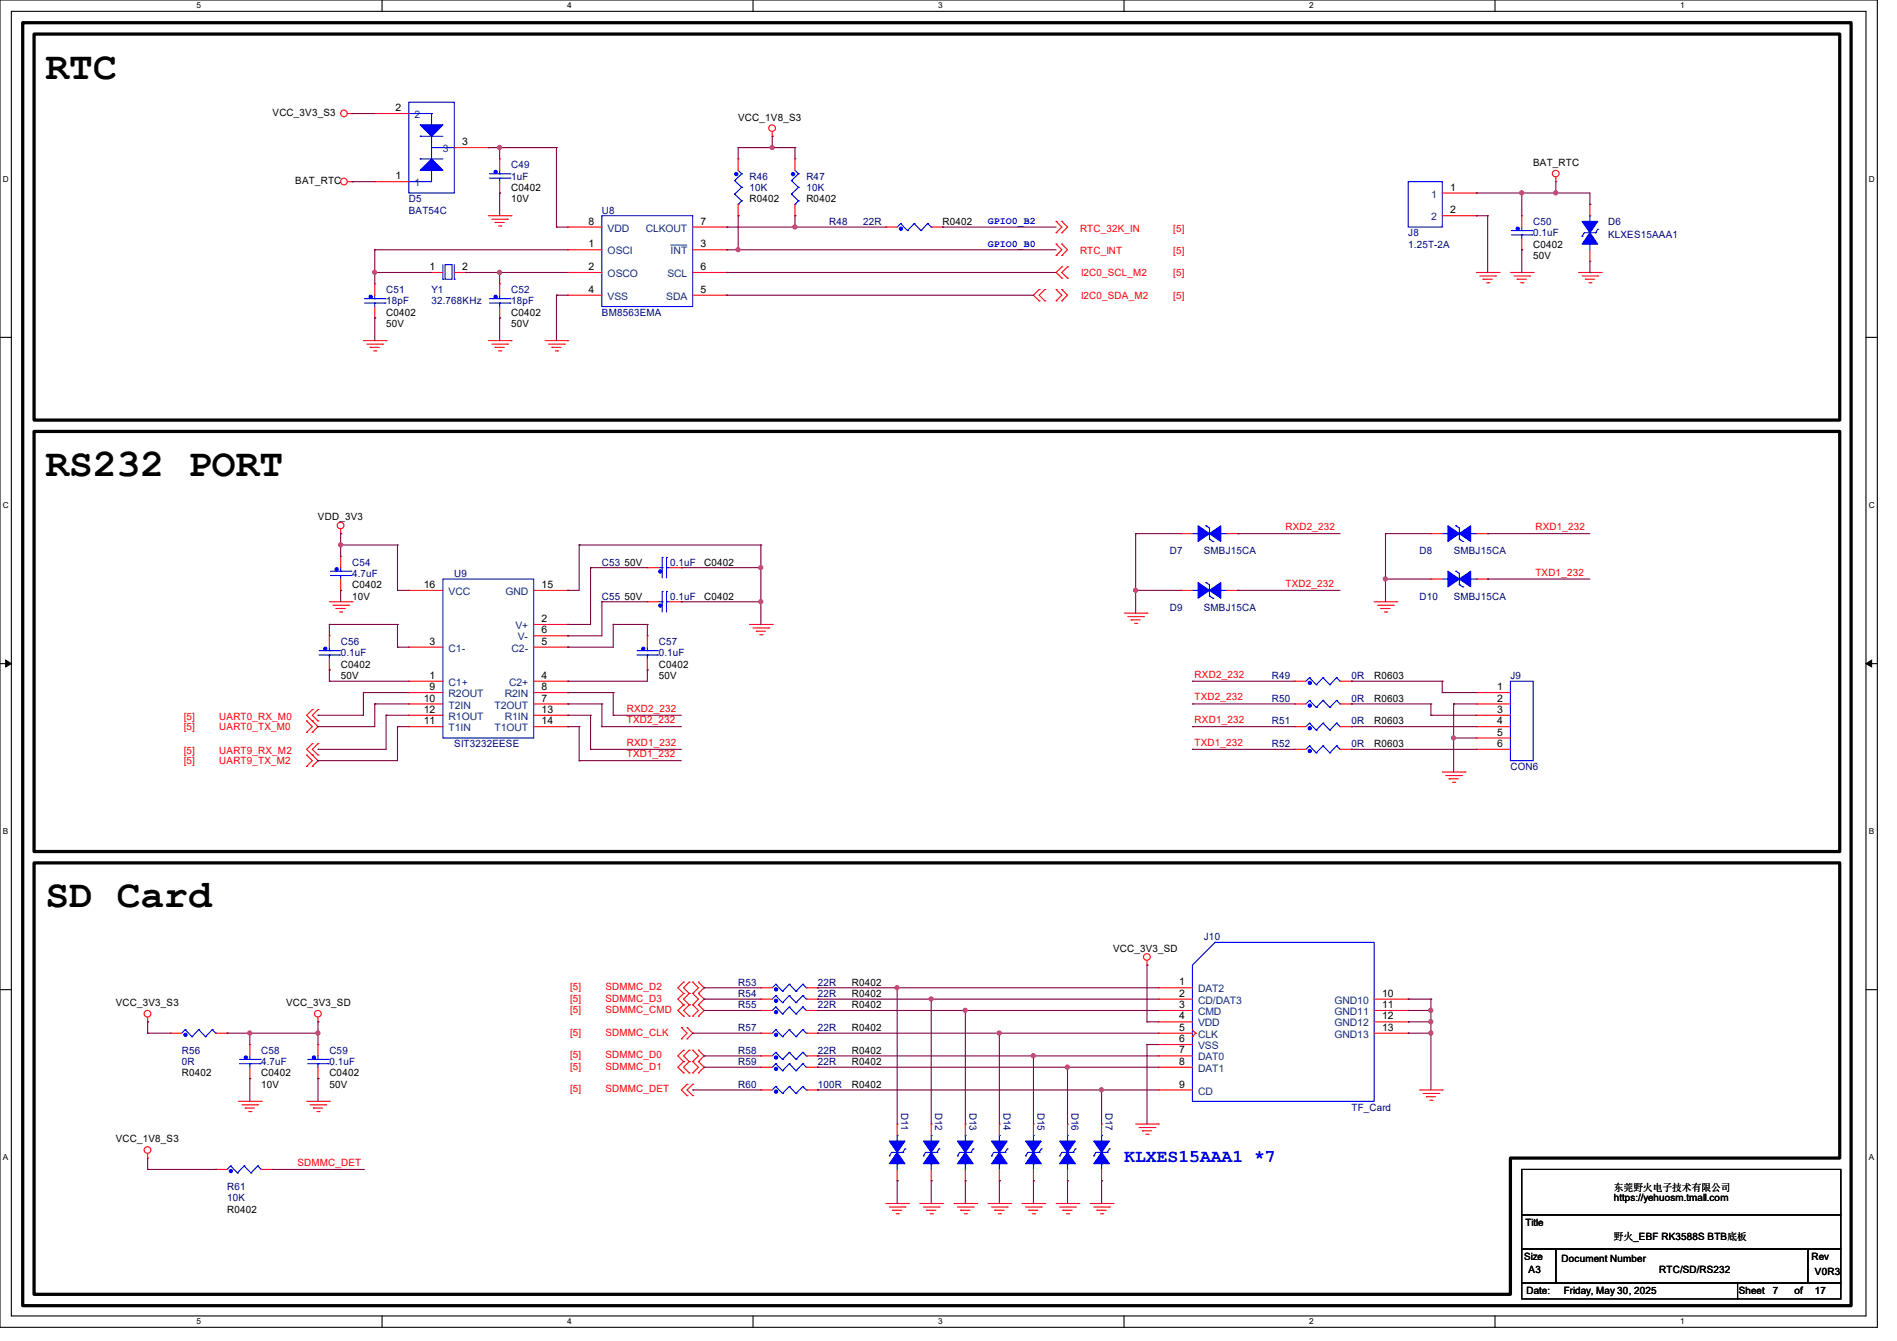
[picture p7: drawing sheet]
<svg xmlns="http://www.w3.org/2000/svg" width="297mm" height="210mm" viewBox="0 0 297 210" stroke-linecap="round" stroke-linejoin="round" font-family="sans-serif">
<path d="M0 0h293.9v207.9h-293.9zM1.8 1.8h290.3v204.3h-290.3z" fill="none" stroke="#000" stroke-width=".17"/>
<g fill="#fff">
<path d="M30.8 .2h.7v1.4h-.7z"/>
<path d="M30.8 206.2h.7v1.4h-.7z"/>
</g>
<path d="M59.8 0v1.8M59.8 206.1v1.8" fill="none" stroke="#000" stroke-width=".17"/>
<g fill="#fff">
<path d="M88.8 .2h.7v1.4h-.7z"/>
<path d="M88.8 206.2h.7v1.4h-.7z"/>
</g>
<path d="M117.9 0v1.8M117.9 206.1v1.8" fill="none" stroke="#000" stroke-width=".17"/>
<g fill="#fff">
<path d="M146.9 .2h.7v1.4h-.7z"/>
<path d="M146.9 206.2h.7v1.4h-.7z"/>
</g>
<path d="M176 0v1.8M176 206.1v1.8" fill="none" stroke="#000" stroke-width=".17"/>
<g fill="#fff">
<path d="M205 .2h.7v1.4h-.7z"/>
<path d="M205 206.2h.7v1.4h-.7z"/>
</g>
<path d="M234.1 0v1.8M234.1 206.1v1.8" fill="none" stroke="#000" stroke-width=".17"/>
<g fill="#fff">
<path d="M263.1 .2h.6v1.4h-.6z"/>
<path d="M263.1 206.2h.6v1.4h-.6z"/>
<path d="M.5 27.3h.9v1.4h-.9z"/>
<path d="M292.6 27.3h.9v1.4h-.9z"/>
<path d="M.5 78.4h.9v1.4h-.9z"/>
<path d="M292.6 78.4h.9v1.4h-.9z"/>
</g>
<path d="M0 52.8h1.8M292.1 52.8h1.8" fill="none" stroke="#000" stroke-width=".17"/>
<g fill="#fff">
<path d="M.5 129.5h.8v1.4h-.8z"/>
<path d="M292.6 129.5h.8v1.4h-.8z"/>
</g>
<path d="M0 103.9h1.8M292.1 103.9h1.8" fill="none" stroke="#000" stroke-width=".17"/>
<path d="M.9 103.4l.9 .5-.9 .5zM292.1 103.9l.9-.5v1z" fill="#000" stroke="#000" stroke-width=".16"/>
<g fill="#fff">
<path d="M.5 180.5h.8v1.4h-.8z"/>
<path d="M292.6 180.5h.8v1.4h-.8z"/>
</g>
<path d="M0 155h1.8M292.1 155h1.8M238.3 183.1h49.9v7.1h-49.9zM238.3 190.2h49.9v5.4h-49.9zM238.3 195.6h5.3v5.3h-5.3zM243.6 195.6h39.4v5.3h-39.4zM283 195.6h5.2v5.3h-5.2zM238.3 200.9h33.7v2.5h-33.7zM272 200.9h16.2v2.5h-16.2z" fill="none" stroke="#000" stroke-width=".17"/>
<path d="M3.6 3.6h286.2v200.9h-286.2zM5.3 5.3h282.7v60.5h-282.7zM5.3 67.6h282.7v65.7h-282.7zM5.3 135.1h282.7v46.3h-51.5v21.3h-231.2z" fill="none" stroke="#000" stroke-width=".51"/>
<g fill="none" stroke="#f00" stroke-width=".17">
<path d="M54.4 17.8h.7M55.1 17.8h.1M58.7 17.8h.1M58.7 17.8h5.3M54.4 28.4h.7M55.1 28.4h.1M58.7 28.4h.1M58.7 28.4h5.3M71.1 23.1h5.4M76.5 23.1h.1M76.5 33.8h3.5M77 34.3h2.5"/>
<path d="M77.5 34.8h.1M77.5 34.8h1.5M78.1 35.4h.3M78.2 24.9h.1M78.2 30.2h.1M78.2 24.9v1.8M78.2 28.4v1.8M78.4 35.4h.1M79.5 34.3h.1M80 33.8h.1M88.9 39.1h.1M88.9 35.6h.1"/>
<path d="M88.9 35.6h5.3M88.9 39.1h5.3M108.5 35.6h5.3M108.5 39.1h5.3M113.8 39.1h.1M113.8 35.6h.1M115.6 24.9h.1M115.6 33.8h.1M115.6 24.9v1.8M115.6 32v1.8M120.9 21.3h.1M120.9 20.6v.7"/>
<path d="M124.5 24.9h.1M124.5 33.8h.1M124.5 24.9v1.8M124.5 32v1.8M138.7 35.6h.1M138.7 35.6h1.8M145.8 35.6h1.8M147.6 35.6h.1M165.4 34.7h.1M165.4 36.4h.1M165.4 38.2h.1M165.4 34.7l.8 .9-.8 .8"/>
<path d="M165.4 38.2l.8 .9-.8 .9M166.2 34.7h.1M166.2 36.4h.1M166.2 38.2h.1M166.2 34.7l.9 .9-.9 .8M166.2 38.2l.9 .9-.9 .9M225.8 33.8h5.3M225.8 30.2h5.3M231.1 30.2h.1M231.1 33.8h.1M238.3 33.8h.1M238.3 39.1h.1"/>
<path d="M238.3 33.8v1.8M238.3 37.3v1.8M243.6 28.4h.1M243.6 27.7v.7M248.9 32h.1M248.9 32v1.8M248.9 39.1v1.8M56.9 53.3h3.6M57.4 53.9h2.5M58 54.4h.1M58 54.4h1.4M58.5 54.9h.3"/>
<path d="M58.7 44.4h.1M58.7 49.8h.1M58.7 44.4v1.8M58.7 48v1.8M58.8 54.9h.1M59.9 53.9h.1M60.5 53.3h.1M67.6 42.7h.1M67.6 42.7h1.7M71.1 42.7h1.8M72.9 42.7h.1M76.5 53.3h3.5"/>
<path d="M77 53.9h2.5M77.5 54.4h.1M77.5 54.4h1.5M78.1 54.9h.3M78.2 44.4h.1M78.2 49.8h.1M78.2 44.4v1.8M78.2 48v1.8M78.4 54.9h.1M79.5 53.9h.1M80 53.3h.1M85.3 53.3h3.6"/>
<path d="M85.9 53.9h2.4M86.4 54.4h.1M86.4 54.4h1.4M87 54.9h.3M87.3 54.9h.1M88.3 53.9h.1M88.9 53.3h.1M88.9 42.7h.1M88.9 46.2h.1M88.9 42.7h5.3M88.9 46.2h5.3M108.5 42.7h5.3"/>
<path d="M108.5 46.2h5.3M113.8 46.2h.1M113.8 42.7h.1M162.7 45.3h.1M162.7 47.1h.1M162.7 45.3l-.9 .9 .9 .9M163.6 47.1h.1M163.6 45.3h.1M163.6 45.3l-.9 .9 .9 .9M165.4 40h.1M165.4 47.1h.1M165.4 45.3h.1"/>
<path d="M165.4 45.3l.8 .9-.8 .9M166.2 40h.1M166.2 41.8h.1M166.2 43.6h.1M166.2 47.1h.1M166.2 45.3h.1M166.2 41.8l-.8 .9 .8 .9M166.2 45.3l.9 .9-.9 .9M167.1 43.6h.1M167.1 41.8h.1M167.1 41.8l-.9 .9 .9 .9M231.1 42.7h3.6"/>
<path d="M231.7 43.2h2.4M232.2 43.7h.1M232.2 43.7h1.4M232.7 44.3h.4M233.1 44.3h.1M234.1 43.2h.1M234.7 42.7h.1M236.5 42.7h3.5M237 43.2h2.5M237.5 43.7h.1M237.5 43.7h1.5M238.1 44.3h.3"/>
<path d="M238.4 44.3h.1M239.5 43.2h.1M240 42.7h.1M247.1 42.7h3.6M247.7 43.2h2.4M248.2 43.7h.1M248.2 43.7h1.4M248.8 44.3h.3M248.9 40.9h.1M249.1 44.3h.1M250.1 43.2h.1M250.7 42.7h.1"/>
<path d="M51.6 99.6h.1M51.6 94.2h3.5M51.6 99.6v1.7M52.1 94.8h2.5M52.6 95.3h.1M52.6 95.3h1.5M53.2 95.8h.3M53.3 83.6h.1M53.3 87.1h.1M53.3 92.5h.1M53.3 82.8v.8M53.3 87.1v1.8"/>
<path d="M53.3 90.7v1.8M53.5 95.8h.1M54.6 94.8h.1M55.1 94.2h.1M64 92.5h.1M64 92.5h5.3M83.6 97.8h5.3M83.6 99.6h5.3M83.6 92.5h5.3M88.9 97.8h.1M88.9 99.6h.1M88.9 92.5h.1"/>
<path d="M101.3 88.9h.1M101.3 94.2h.1M101.3 99.6h.1M101.3 94.2h1.8M101.3 88.9h1.8M101.3 99.6v1.7M104.9 94.2h1.8M104.9 88.9h1.8M106.7 88.9h.1M106.7 94.2h.1M117.3 97.8h3.6M117.9 98.3h2.5"/>
<path d="M118.4 98.8h.1M118.4 98.8h1.4M119 99.4h.3M119.3 99.4h.1M120.4 98.3h.1M120.9 97.8h.1M176 96h3.6M176.6 96.6h2.4M177.1 97.1h.1M177.1 97.1h1.4M177.6 97.6h.4M178 97.6h.1"/>
<path d="M179 96.6h.1M179.6 96h.1M184.9 83.6h.1M184.9 92.5h.1M184.9 92.5h1.8M184.9 83.6h1.8M192 92.5h1.8M192 83.6h1.8M193.8 83.6h.1M193.8 92.5h.1M215.1 94.2h3.6M215.7 94.8h2.4"/>
<path d="M216.2 95.3h.1M216.2 95.3h1.4M216.7 95.8h.4M217.1 95.8h.1M218.1 94.8h.1M218.7 94.2h.1M224 83.6h.1M224 90.7h.1M224 83.6h1.8M224 90.7h1.8M231.1 83.6h1.8M231.1 90.7h1.8"/>
<path d="M232.9 83.6h.1M232.9 90.7h.1M48 114.7h.1M48 112.9h.1M48 118.2h.1M48 112.9l.9 .9-.9 .9M48 118.2l.9 .9-.9 .9M48.9 112.9h.1M48.9 114.7h.1M48.9 111.1h.1M48.9 118.2h.1M48.9 116.5h.1"/>
<path d="M48.9 111.1l-.9 .9 1.8 1.8-.9 .9M48.9 116.5l-.9 .8 1.8 1.8-.9 .9M49.8 111.1h.1M49.8 112.9h.1M49.8 116.5h.1M49.8 118.2h.1M49.8 111.1l-.9 .9 .9 .9M49.8 116.5l-.9 .8 .9 .9M51.6 104.9h.1M51.6 103.1v1.8M64 106.7h.1M64 101.3h.1"/>
<path d="M64 108.5h.1M64 110.2h.1M64 113.8h.1M64 112h.1M64 106.7h5.3M64 110.2h5.3M64 113.8h5.3M64 101.3h5.3M64 108.5h5.3M64 112h5.3M83.6 106.7h5.3M83.6 110.2h5.3"/>
<path d="M83.6 113.8h5.3M83.6 101.3h5.3M83.6 108.5h5.3M83.6 112h5.3M88.9 106.7h.1M88.9 101.3h.1M88.9 110.2h.1M88.9 108.5h.1M88.9 112h.1M88.9 113.8h.1M101.3 104.9h.1M101.3 103.1v1.8"/>
<path d="M202.7 106.7h.1M202.7 110.2h.1M202.7 113.8h.1M202.7 117.3h.1M202.7 106.7h1.8M202.7 110.2h1.8M202.7 113.8h1.8M202.7 117.3h1.8M209.8 106.7h1.8M209.8 110.2h1.8M209.8 113.8h1.8M209.8 117.3h1.8"/>
<path d="M211.6 106.7h.1M211.6 110.2h.1M211.6 113.8h.1M211.6 117.3h.1M231.1 108.5h.1M231.1 110.2h.1M231.1 112h.1M231.1 113.8h.1M231.1 115.6h.1M231.1 117.3h.1M231.1 110.2h5.4M231.1 113.8h5.4"/>
<path d="M231.1 108.5h5.4M231.1 112h5.4M231.1 117.3h5.4M231.1 115.6h5.4M48 120h.1M48.9 120h.1M225.8 120.9h3.6M226.4 121.5h2.4M226.9 122h.1M226.9 122h1.4M227.4 122.5h.4M227.8 122.5h.1"/>
<path d="M228.8 121.5h.1M229.4 120.9h.1M23.1 159.3v.7M49.8 159.3v.7M107 153.8h.1M107 155.6h.1M107 157.4h.1M107 159.1h.1M107 153.8l-.9 .9 .9 .9M107 155.6l-.9 .9 .9 .9M107 157.4l-.9 .8 .9 .9M107.9 155.6h.1"/>
<path d="M107.9 153.8h.1M107.9 157.4h.1M107.9 159.1h.1M107.9 153.8l-.9 .9 .9 .9M107.9 155.6l-.9 .9 .9 .9M107.9 157.4l-.9 .8 .9 .9M108.5 155.6h.1M108.5 153.8h.1M108.5 157.4h.1M108.5 159.1h.1M108.5 153.8l.8 .9-.8 .9M108.5 155.6l.8 .9-.8 .9"/>
<path d="M108.5 157.4l.8 .8-.8 .9M109.3 153.8h.1M109.3 155.6h.1M109.3 157.4h.1M109.3 159.1h.1M109.3 153.8l.9 .9-.9 .9M109.3 155.6l.9 .9-.9 .9M109.3 157.4l.9 .8-.9 .9M119.1 154.7h.1M119.1 156.5h.1M119.1 158.2h.1M119.1 154.7h1.8"/>
<path d="M119.1 156.5h1.8M119.1 158.2h1.8M126.2 154.7h1.8M126.2 156.5h1.8M126.2 158.2h1.8M128 154.7h.1M128 156.5h.1M128 158.2h.1M179.6 151.1h.1M179.6 150.4v.7M181.4 154.7h.1M181.4 156.5h.1"/>
<path d="M181.4 158.2h.1M181.4 154.7h5.3M181.4 156.5h5.3M181.4 158.2h5.3M215.1 156.5h5.4M215.1 158.2h5.4M220.5 158.2h.1M220.5 156.5h.1M23.1 160h.1M26.7 161.8h.1M26.7 161.8h1.7M33.8 161.8h1.8"/>
<path d="M35.6 161.8h.1M37.3 172.5h3.6M37.9 173h2.4M38.4 173.5h.1M38.4 173.5h1.4M38.9 174.1h.4M39.1 163.6h.1M39.1 168.9h.1M39.1 163.6v1.8M39.1 167.1v1.8M39.3 174.1h.1M40.3 173h.1"/>
<path d="M40.9 172.5h.1M48 172.5h3.6M48.6 173h2.4M49.1 173.5h.1M49.1 173.5h1.4M49.6 174.1h.4M49.8 160h.1M49.8 163.6h.1M49.8 168.9h.1M49.8 163.6v1.8M49.8 167.1v1.8M50 174.1h.1"/>
<path d="M51 173h.1M51.6 172.5h.1M106.7 162.7h.1M106.7 160.9h.1M106.7 160.9l.9 .9-.9 .9M107 164.5h.1M107 166.2h.1M107 168h.1M107 164.5l-.9 .9 .9 .8M107 166.2l-.9 .9 .9 .9M107.6 160.9h.1M107.6 162.7h.1"/>
<path d="M107.6 169.8h.1M107.6 171.6h.1M107.6 160.9l.9 .9-.9 .9M107.6 169.8l-.9 .9 .9 .9M107.9 166.2h.1M107.9 164.5h.1M107.9 168h.1M107.9 164.5l-.9 .9 .9 .8M107.9 166.2l-.9 .9 .9 .9M108.5 166.2h.1M108.5 164.5h.1M108.5 168h.1"/>
<path d="M108.5 169.8h.1M108.5 171.6h.1M108.5 164.5l.8 .9-.8 .8M108.5 166.2l.8 .9-.8 .9M108.5 169.8l-.9 .9 .9 .9M109.3 164.5h.1M109.3 166.2h.1M109.3 168h.1M109.3 164.5l.9 .9-.9 .8M109.3 166.2l.9 .9-.9 .9M119.1 170.7h.1M119.1 167.1h.1"/>
<path d="M119.1 161.8h.1M119.1 165.4h.1M119.1 170.7h1.8M119.1 167.1h1.8M119.1 161.8h1.8M119.1 165.4h1.8M126.2 170.7h1.8M126.2 167.1h1.8M126.2 161.8h1.8M126.2 165.4h1.8M128 170.7h.1M128 167.1h.1"/>
<path d="M128 161.8h.1M128 165.4h.1M140.5 176h.1M140.5 176v1.8M145.8 176h.1M145.8 176v1.8M151.1 176h.1M151.1 176v1.8M156.5 176h.1M156.5 176v1.8M161.8 176h.1M161.8 176v1.8"/>
<path d="M167.1 176h.1M167.1 176v1.8M172.5 176h.1M172.5 176v1.8M177.8 176h3.6M178.4 176.6h2.4M178.9 177.1h.1M178.9 177.1h1.4M179.4 177.6h.3M179.7 177.6h.1M180.8 176.6h.1M181.4 176h.1"/>
<path d="M181.4 160h.1M181.4 161.8h.1M181.4 163.6h.1M181.4 165.4h.1M181.4 167.1h.1M181.4 170.7h.1M181.4 170.7h5.3M181.4 167.1h5.3M181.4 160h5.3M181.4 161.8h5.3M181.4 163.6h5.3M181.4 165.4h5.3"/>
<path d="M186.7 162.3h.1M186.7 161.3l.5 .5M187.2 161.8h.1M187.2 161.8l-.5 .5M215.1 160h5.4M215.1 161.8h5.4M220.5 160h.1M220.5 161.8h.1M222.2 170.7h3.6M222.8 171.2h2.5M223.3 171.7h.1M223.3 171.7h1.4"/>
<path d="M223.9 172.3h.3M224.2 172.3h.1M225.3 171.2h.1M225.8 170.7h.1M23.1 181.4h.1M23.1 180.6v.8M33.8 183.1h.1M33.8 183.1h1.8M40.9 183.1h1.8M42.7 183.1h.1M138.7 188.5h3.5M139.2 189h2.5"/>
<path d="M139.7 189.5h.1M139.7 189.5h1.5M140.3 190.1h.3M140.5 184.9h.1M140.5 183.1v1.8M140.6 190.1h.1M141.7 189h.1M142.2 188.5h.1M144 188.5h3.6M144.6 189h2.4M145.1 189.5h.1M145.1 189.5h1.4"/>
<path d="M145.6 190.1h.4M145.8 184.9h.1M145.8 183.1v1.8M146 190.1h.1M147 189h.1M147.6 188.5h.1M149.4 188.5h3.5M149.9 189h2.5M150.4 189.5h.1M150.4 189.5h1.4M151 190.1h.3M151.1 184.9h.1"/>
<path d="M151.1 183.1v1.8M151.3 190.1h.1M152.4 189h.1M152.9 188.5h.1M154.7 188.5h3.5M155.2 189h2.5M155.7 189.5h.1M155.7 189.5h1.5M156.3 190.1h.3M156.5 184.9h.1M156.5 183.1v1.8M156.6 190.1h.1"/>
<path d="M157.7 189h.1M158.2 188.5h.1M160 188.5h3.6M160.6 189h2.4M161.1 189.5h.1M161.1 189.5h1.4M161.6 190.1h.4M161.8 184.9h.1M161.8 183.1v1.8M162 190.1h.1M163 189h.1M163.6 188.5h.1"/>
<path d="M165.4 188.5h3.5M165.9 189h2.5M166.4 189.5h.1M166.4 189.5h1.5M167 190.1h.3M167.1 184.9h.1M167.1 183.1v1.8M167.3 190.1h.1M168.4 189h.1M168.9 188.5h.1M170.7 188.5h3.5M171.2 189h2.5"/>
<path d="M171.7 189.5h.1M171.7 189.5h1.5M172.3 190.1h.3M172.5 184.9h.1M172.5 183.1v1.8M172.6 190.1h.1M173.7 189h.1M174.2 188.5h.1"/>
<circle cx="53.8" cy="17.8" r=".52"/>
<circle cx="53.8" cy="28.4" r=".52"/>
<circle cx="120.9" cy="20.1" r=".52"/>
<circle cx="243.6" cy="27.2" r=".52"/>
<circle cx="53.3" cy="82.3" r=".52"/>
<circle cx="23.1" cy="158.7" r=".52"/>
<circle cx="49.8" cy="158.7" r=".52"/>
<circle cx="179.6" cy="149.9" r=".52"/>
<circle cx="23.1" cy="180.1" r=".52"/>
</g>
<g fill="none" stroke="#00f" stroke-width=".17">
<path d="M64 16h7.1v14.2h-7.1zM64 17.8h3.6M67.6 17.8h.1M67.6 17.8v1.8M64 28.4h.1M65.8 21.3h.1M65.8 24.9h.1M65.8 21.3h3.5M65.8 24.9h3.5M67.6 21.3h.1M67.6 23.1h.1M67.6 26.7h.1"/>
<path d="M67.6 21.3v3.6M67.6 26.7v1.7h-3.6M67.6 23.1h3.5M71.1 23.1h.1M76.6 27.9h3.2M76.6 27.2h3.2M78.2 27.9h.1M78.2 27.2h.1M78.2 26.7v.5M78.2 27.9v.5M79.8 27.9h.1M79.8 27.2h.1"/>
<path d="M94.2 33.8h14.3v14.2h-14.3zM115 28.3h.1M115 30.4h.1M115 28.3l1.1 1M115 30.4l1.1 1.1M115.6 32h.1M115.6 26.7l.5 .5M116.1 27.2h.1M116.1 29.3h.1M116.1 31.5h.1M116.1 27.2l-1.1 1.1M116.1 29.3l-1.1 1.1"/>
<path d="M116.1 31.5l-.5 .5M123.9 28.3h.1M123.9 30.4h.1M123.9 28.3l1.1 1M123.9 30.4l1.1 1.1M124.5 32h.1M124.5 26.7l.5 .5M125 27.2h.1M125 29.3h.1M125 31.5h.1M125 27.2l-1.1 1.1M125 29.3l-1.1 1.1"/>
<path d="M125 31.5l-.5 .5M141 35h.1M141 35l-.5 .6M141 35l1.1 1.1M142.1 36.1h.1M143.1 35h.1M143.1 35l-1 1.1M143.1 35l1.1 1.1M144.2 36.1h.1M145.2 35h.1M145.2 35l-1 1.1M145.2 35l.6 .6"/>
<path d="M145.8 35.6h.1M220.5 28.4h5.3v7.2h-5.3zM236.6 36.8h3.3M236.6 36.1h3.3M238.3 36.8h.1M238.3 36.1h.1M238.3 35.6v.5M238.3 36.8v.5M239.9 36.8h.1M239.9 36.1h.1M247.7 37h.1M248.9 33.8h.1"/>
<path d="M248.9 38.2h.1M248.9 33.8v.9M248.9 38.2v.9M249.8 36.4h.1M249.8 36.4h-1.8l-.3 .6M250.1 35.9h.1M250.1 35.9l-.3 .5M57.1 47.5h3.2M57.1 46.8h3.2M58.7 47.5h.1M58.7 46.8h.1M58.7 46.2v.6"/>
<path d="M58.7 47.5v.5M60.3 47.5h.1M60.3 46.8h.1M69.3 43.7h.1M69.3 41.4v2.3M69.7 41.4h1.1v2.3h-1.1zM71.1 43.7h.1M71.1 41.4v2.3M76.6 47.5h3.2M76.6 46.8h3.2M78.2 47.5h.1M78.2 46.8h.1"/>
<path d="M78.2 46.2v.6M78.2 47.5v.5M79.8 47.5h.1M79.8 46.8h.1M51.7 90.1h3.2M51.7 89.5h3.2M53.3 90.1h.1M53.3 89.5h.1M53.3 88.9v.6M53.3 90.1v.6M54.9 90.1h.1M54.9 89.5h.1"/>
<path d="M69.3 90.7h14.3v24.9h-14.3zM103.1 88.9h.6M103.1 94.2h.6M103.7 87.3h.1M103.7 88.9h.1M103.7 92.6h.1M103.7 94.2h.1M103.7 87.3v3.2M103.7 92.6v3.2M104.4 87.3h.1M104.4 88.9h.1M104.4 92.6h.1"/>
<path d="M104.4 94.2h.1M104.4 87.3v3.2M104.4 92.6v3.2M104.4 88.9h.5M104.4 94.2h.5M186.7 83.6h.9M186.7 92.5h.9M187.6 83.6h.1M187.6 92.5h.1M188.8 82.3h.1M188.8 91.2h.1M188.8 82.3l.6 .4v1.8"/>
<path d="M188.8 91.2l.6 .4v1.7M189.4 84.5h.1M189.4 93.3h.1M189.4 84.5l.5 .3M189.4 93.3l.5 .4M189.9 84.8h.1M189.9 93.7h.1M191.1 83.6h.9M191.1 92.5h.9M192 83.6h.1M192 92.5h.1M225.8 83.6h.9"/>
<path d="M225.8 90.7h.9M226.7 83.6h.1M226.7 90.7h.1M227.9 82.3h.1M227.9 89.5h.1M227.9 82.3l.6 .4v1.8M227.9 89.5l.6 .3v1.8M228.5 84.5h.1M228.5 91.6h.1M228.5 84.5l.5 .3M228.5 91.6l.5 .3M229 84.8h.1"/>
<path d="M229 91.9h.1M230.3 83.6h.8M230.3 90.7h.8M231.1 83.6h.1M231.1 90.7h.1M50 102.6h3.2M50 101.9h3.2M51.6 102.6h.1M51.6 101.9h.1M51.6 101.3v.6M51.6 102.6v.5M53.2 102.6h.1"/>
<path d="M53.2 101.9h.1M99.7 102.6h3.3M99.7 101.9h3.3M101.3 102.6h.1M101.3 101.9h.1M101.3 101.3v.6M101.3 102.6v.5M103 102.6h.1M103 101.9h.1M205 106.1h.1M205 109.7h.1M205 113.2h.1"/>
<path d="M205 116.8h.1M205 106.1l-.5 .6M205 106.1l1.1 1.1M205 109.7l-.5 .5M205 109.7l1.1 1.1M205 113.2l-.5 .6M205 113.2l1.1 1.1M205 116.8l-.5 .5M205 116.8l1.1 1.1M206.1 107.2h.1M206.1 110.8h.1M206.1 114.3h.1"/>
<path d="M206.1 117.9h.1M207.1 106.1h.1M207.1 109.7h.1M207.1 113.2h.1M207.1 116.8h.1M207.1 106.1l-1 1.1M207.1 106.1l1.1 1.1M207.1 109.7l-1 1.1M207.1 109.7l1.1 1.1M207.1 113.2l-1 1.1M207.1 113.2l1.1 1.1M207.1 116.8l-1 1.1"/>
<path d="M207.1 116.8l1.1 1.1M208.2 107.2h.1M208.2 110.8h.1M208.2 114.3h.1M208.2 117.9h.1M209.3 106.1h.1M209.3 109.7h.1M209.3 113.2h.1M209.3 116.8h.1M209.3 106.1l-1.1 1.1M209.3 106.1l.5 .6M209.3 109.7l-1.1 1.1"/>
<path d="M209.3 109.7l.5 .5M209.3 113.2l-1.1 1.1M209.3 113.2l.5 .6M209.3 116.8l-1.1 1.1M209.3 116.8l.5 .5M209.8 106.7h.1M209.8 110.2h.1M209.8 113.8h.1M209.8 117.3h.1M236.5 106.7h3.5v12.4h-3.5zM121.5 154.1h.1M121.5 155.9h.1"/>
<path d="M121.5 157.7h.1M121.5 154.1l-.6 .6M121.5 154.1l1 1.1M121.5 155.9l-.6 .6M121.5 155.9l1 1.1M121.5 157.7l-.6 .5M121.5 157.7l1 1.1M122.5 155.2h.1M122.5 157h.1M122.5 158.8h.1M123.6 154.1h.1M123.6 155.9h.1"/>
<path d="M123.6 157.7h.1M123.6 154.1l-1.1 1.1M123.6 154.1l1 1.1M123.6 155.9l-1.1 1.1M123.6 155.9l1 1.1M123.6 157.7l-1.1 1.1M123.6 157.7l1 1.1M124.6 155.2h.1M124.6 157h.1M124.6 158.8h.1M125.7 154.1h.1M125.7 155.9h.1"/>
<path d="M125.7 157.7h.1M125.7 154.1l-1.1 1.1M125.7 154.1l.5 .6M125.7 155.9l-1.1 1.1M125.7 155.9l.5 .6M125.7 157.7l-1.1 1.1M125.7 157.7l.5 .5M126.2 154.7h.1M126.2 156.5h.1M126.2 158.2h.1M186.7 151.1l3.5-3.5h24.9v24.9h-28.4zM190.2 147.6h.1"/>
<path d="M29 161.2h.1M29 161.2l-.6 .6M29 161.2l1.1 1.1M30.1 162.3h.1M31.1 161.2h.1M31.1 161.2l-1 1.1M31.1 161.2l1.1 1.1M32.2 162.3h.1M33.2 161.2h.1M33.2 161.2l-1 1.1M33.2 161.2l.6 .6M33.8 161.8h.1"/>
<path d="M37.5 166.6h3.2M37.5 165.9h3.2M39.1 166.6h.1M39.1 165.9h.1M39.1 165.4v.5M39.1 166.6v.5M40.7 166.6h.1M40.7 165.9h.1M48.2 166.6h3.2M48.2 165.9h3.2M49.8 166.6h.1M49.8 165.9h.1"/>
<path d="M49.8 165.4v.5M49.8 166.6v.5M51.4 166.6h.1M51.4 165.9h.1M121.5 170.1h.1M121.5 166.6h.1M121.5 161.2h.1M121.5 164.8h.1M121.5 170.1l-.6 .6M121.5 170.1l1 1.1M121.5 166.6l-.6 .5M121.5 166.6l1 1.1"/>
<path d="M121.5 161.2l-.6 .6M121.5 161.2l1 1.1M121.5 164.8l-.6 .6M121.5 164.8l1 1.1M122.5 171.2h.1M122.5 167.7h.1M122.5 162.3h.1M122.5 165.9h.1M123.6 170.1h.1M123.6 166.6h.1M123.6 161.2h.1M123.6 164.8h.1"/>
<path d="M123.6 170.1l-1.1 1.1M123.6 170.1l1 1.1M123.6 166.6l-1.1 1.1M123.6 166.6l1 1.1M123.6 161.2l-1.1 1.1M123.6 161.2l1 1.1M123.6 164.8l-1.1 1.1M123.6 164.8l1 1.1M124.6 171.2h.1M124.6 167.7h.1M124.6 162.3h.1M124.6 165.9h.1"/>
<path d="M125.7 170.1h.1M125.7 166.6h.1M125.7 161.2h.1M125.7 164.8h.1M125.7 170.1l-1.1 1.1M125.7 170.1l.5 .6M125.7 166.6l-1.1 1.1M125.7 166.6l.5 .5M125.7 161.2l-1.1 1.1M125.7 161.2l.5 .6M125.7 164.8l-1.1 1.1M125.7 164.8l.5 .6"/>
<path d="M126.2 170.7h.1M126.2 167.1h.1M126.2 161.8h.1M126.2 165.4h.1M140.5 177.8h.1M140.5 177.8v.9M141.7 179.9h.1M141.7 179.9l-.3 .6M145.8 177.8h.1M145.8 177.8v.9M147 179.9h.1M147 179.9l-.3 .6"/>
<path d="M151.1 177.8h.1M151.1 177.8v.9M152.4 179.9h.1M152.4 179.9l-.4 .6M156.5 177.8h.1M156.5 177.8v.9M157.7 179.9h.1M157.7 179.9l-.3 .6M161.8 177.8h.1M161.8 177.8v.9M163 179.9h.1M163 179.9l-.3 .6"/>
<path d="M167.1 177.8h.1M167.1 177.8v.9M168.4 179.9h.1M168.4 179.9l-.4 .6M172.5 177.8h.1M172.5 177.8v.9M173.7 179.9h.1M173.7 179.9l-.3 .6M36.1 182.6h.1M36.1 182.6l-.5 .5M36.1 182.6l1.1 1.1M37.2 183.7h.1"/>
<path d="M38.2 182.6h.1M38.2 182.6l-1 1.1M38.2 182.6l1.1 1.1M39.3 183.7h.1M40.3 182.6h.1M40.3 182.6l-1 1.1M40.3 182.6l.6 .5M40.9 183.1h.1M139.2 181h.1M140.5 182.2h.1M140.5 182.2v.9M141.4 180.5h.1"/>
<path d="M141.4 180.5h-1.8l-.4 .5M144.6 181h.1M145.8 182.2h.1M145.8 182.2v.9M146.7 180.5h.1M146.7 180.5h-1.8l-.3 .5M149.9 181h.1M151.1 182.2h.1M151.1 182.2v.9M152 180.5h.1M152 180.5h-1.8l-.3 .5M155.2 181h.1"/>
<path d="M156.5 182.2h.1M156.5 182.2v.9M157.4 180.5h.1M157.4 180.5h-1.8l-.4 .5M160.6 181h.1M161.8 182.2h.1M161.8 182.2v.9M162.7 180.5h.1M162.7 180.5h-1.8l-.3 .5M165.9 181h.1M167.1 182.2h.1M167.1 182.2v.9"/>
<path d="M168 180.5h.1M168 180.5h-1.8l-.3 .5M171.2 181h.1M172.5 182.2h.1M172.5 182.2v.9M173.4 180.5h.1M173.4 180.5h-1.8l-.4 .5"/>
</g>
<g fill="#00f" stroke="#00f" stroke-width=".17">
<path d="M65.8 19.6h3.5l-1.7 1.7z"/>
<path d="M67.6 24.9l1.7 1.8h-3.5z"/>
<path d="M140.5 180.5l1.2 1.7h-2.5z" fill-rule="evenodd"/>
<path d="M139.2 178.7h2.5l-1.2 1.8z" fill-rule="evenodd"/>
<path d="M145.8 180.5l1.2 1.7h-2.4z" fill-rule="evenodd"/>
<path d="M144.6 178.7h2.4l-1.2 1.8z" fill-rule="evenodd"/>
<path d="M151.1 180.5l1.3 1.7h-2.5z" fill-rule="evenodd"/>
<path d="M149.9 178.7h2.5l-1.3 1.8z" fill-rule="evenodd"/>
<path d="M248.9 36.4l1.2 1.8h-2.4z" fill-rule="evenodd"/>
<path d="M247.7 34.7h2.4l-1.2 1.7z" fill-rule="evenodd"/>
<path d="M156.5 180.5l1.2 1.7h-2.5z" fill-rule="evenodd"/>
<path d="M155.2 178.7h2.5l-1.2 1.8z" fill-rule="evenodd"/>
<path d="M161.8 180.5l1.2 1.7h-2.4z" fill-rule="evenodd"/>
<path d="M160.6 178.7h2.4l-1.2 1.8z" fill-rule="evenodd"/>
<path d="M187.6 82.3l1.8 1.3-1.8 1.2z" fill-rule="evenodd"/>
<path d="M189.4 83.6l1.7-1.3v2.5z" fill-rule="evenodd"/>
<path d="M167.1 180.5l1.3 1.7h-2.5z" fill-rule="evenodd"/>
<path d="M165.9 178.7h2.5l-1.3 1.8z" fill-rule="evenodd"/>
<path d="M226.7 82.3l1.8 1.3-1.8 1.2z" fill-rule="evenodd"/>
<path d="M228.5 83.6l1.8-1.3v2.5z" fill-rule="evenodd"/>
<path d="M172.5 180.5l1.2 1.7h-2.5z" fill-rule="evenodd"/>
<path d="M171.2 178.7h2.5l-1.2 1.8z" fill-rule="evenodd"/>
<path d="M187.6 91.2l1.8 1.3-1.8 1.2z" fill-rule="evenodd"/>
<path d="M189.4 92.5l1.7-1.3v2.5z" fill-rule="evenodd"/>
<path d="M226.7 89.5l1.8 1.2-1.8 1.2z" fill-rule="evenodd"/>
<path d="M228.5 90.7l1.8-1.2v2.4z" fill-rule="evenodd"/>
<circle cx="121.5" cy="170.9" r=".25"/>
<circle cx="103.4" cy="89.5" r=".25"/>
<circle cx="205.1" cy="106.9" r=".25"/>
<circle cx="121.5" cy="167.4" r=".25"/>
<circle cx="121.5" cy="154.9" r=".25"/>
<circle cx="77.6" cy="26.9" r=".25"/>
<circle cx="205.1" cy="110.5" r=".25"/>
<circle cx="29" cy="162.1" r=".25"/>
<circle cx="52.7" cy="89.2" r=".25"/>
<circle cx="141.1" cy="35.8" r=".25"/>
<circle cx="36.2" cy="183.4" r=".25"/>
<circle cx="205.1" cy="114" r=".25"/>
<circle cx="115.3" cy="27.3" r=".25"/>
<circle cx="121.5" cy="156.7" r=".25"/>
<circle cx="50.9" cy="101.6" r=".25"/>
<circle cx="205.1" cy="117.6" r=".25"/>
<circle cx="124.2" cy="27.3" r=".25"/>
<circle cx="38.5" cy="165.6" r=".25"/>
<circle cx="121.5" cy="158.5" r=".25"/>
<circle cx="103.4" cy="94.8" r=".25"/>
<circle cx="58" cy="46.5" r=".25"/>
<circle cx="100.7" cy="101.6" r=".25"/>
<circle cx="121.5" cy="162.1" r=".25"/>
<circle cx="77.6" cy="46.5" r=".25"/>
<circle cx="237.6" cy="35.8" r=".25"/>
<circle cx="121.5" cy="165.6" r=".25"/>
<circle cx="49.1" cy="165.6" r=".25"/>
</g>
<path d="M105 38.4h2.4M107.4 38.4h.1" fill="none" stroke="#004080" stroke-width=".16"/>
<g fill="none" stroke="#800040" stroke-width=".17">
<path d="M55.1 17.8h.1M55.1 17.8h3.6M55.1 28.4h.1M55.1 28.4h3.6M58.7 39.1h.1M58.7 39.1v5.3M58.7 39.1h30.2M76.5 23.1h.1M76.5 23.1h10.6M78.2 30.2h.1M78.2 23.1h.1M78.2 23.1v1.8"/>
<path d="M78.2 30.2v3.6M87.1 23.1h.1M87.1 35.6h.1M87.1 23.1v12.5M87.1 35.6h1.8M113.8 35.6h.1M113.8 39.1h.1M113.8 39.1h51.6M113.8 35.6h24.9M115.6 33.8h.1M115.6 39.1h.1M115.6 23.1h.1"/>
<path d="M115.6 23.1h8.9M115.6 23.1v1.8M115.6 33.8v5.3M120.9 21.3h.1M120.9 23.1h.1M120.9 21.3v1.8M124.5 33.8h.1M124.5 35.6h.1M124.5 23.1h.1M124.5 23.1v1.8M124.5 33.8v1.8M147.6 35.6h.1"/>
<path d="M147.6 35.6h17.8M231.1 33.8h.1M231.1 30.2h.1M231.1 33.8h1.8M231.1 30.2h17.8v1.8M232.9 33.8h.1M232.9 33.8v8.9M238.3 39.1h.1M238.3 30.2h.1M238.3 30.2v3.6M238.3 39.1v3.6M243.6 30.2h.1"/>
<path d="M243.6 28.4v1.8M248.9 32h.1M58.7 49.8h.1M58.7 42.7h.1M58.7 49.8v3.5M58.7 42.7h8.9M72.9 42.7h.1M72.9 42.7h16M78.2 42.7h.1M78.2 49.8h.1M78.2 42.7v1.7M78.2 49.8v3.5"/>
<path d="M87.1 46.2h.1M87.1 46.2v7.1M87.1 46.2h1.8M113.8 42.7h.1M113.8 46.2h.1M113.8 42.7h51.6M113.8 46.2h48M248.9 42.7h.1M248.9 40.9v1.8M51.6 97.8h.1M51.6 97.8v1.8M51.6 97.8h10.6"/>
<path d="M53.3 85.3h.1M53.3 83.6h.1M53.3 92.5h.1M53.3 85.3h8.9M53.3 83.6v3.5M53.3 92.5v1.7M62.2 92.5h.1M62.2 85.3h.1M62.2 97.8h.1M62.2 92.5h1.8M62.2 85.3v7.2M62.2 97.8v3.5"/>
<path d="M88.9 99.6h.1M88.9 97.8h.1M88.9 92.5h.1M90.7 85.3h.1M90.7 85.3v7.2h-1.8M90.7 85.3h28.4M92.5 88.9h.1M92.5 88.9v8.9h-3.6M92.5 88.9h8.8M94.2 94.2h.1M94.2 94.2v5.4h-5.3M94.2 94.2h7.1"/>
<path d="M96 97.8h.1M96 97.8v3.5h-7.1M96 97.8h5.3M101.3 97.8h.1M101.3 97.8v1.8M106.7 94.2h.1M106.7 88.9h.1M106.7 94.2h12.4M106.7 88.9h12.4M119.1 94.2h.1M119.1 88.9h.1M119.1 85.3h.1"/>
<path d="M119.1 85.3v12.5M177.8 83.6h.1M177.8 92.5h.1M177.8 92.5h7.1M177.8 83.6h7.1M177.8 83.6v12.4M193.8 83.6h.1M193.8 92.5h.1M193.8 92.5h16M193.8 83.6h16M216.9 90.7h.1M216.9 83.6h.1"/>
<path d="M216.9 83.6h7.1M216.9 90.7h7.1M216.9 83.6v10.6M232.9 83.6h.1M232.9 90.7h.1M232.9 83.6h16M232.9 90.7h16M49.8 112h.1M49.8 113.8h.1M49.8 117.3h.1M49.8 119.1h.1M51.6 106.7h.1"/>
<path d="M51.6 104.9h.1M51.6 106.7h12.4M51.6 104.9v1.8M56.9 108.5h.1M56.9 108.5v3.5h-7.1M56.9 108.5h7.1M58.7 110.2h.1M58.7 110.2v3.6h-8.9M58.7 110.2h5.3M60.5 112h.1M60.5 112h3.5M60.5 112v5.3h-10.7"/>
<path d="M62.2 113.8h.1M62.2 101.3h.1M62.2 113.8v5.3h-12.4M62.2 113.8h1.8M62.2 101.3h1.8M88.9 112h.1M88.9 113.8h.1M88.9 108.5h.1M88.9 110.2h.1M88.9 106.7h.1M88.9 101.3h.1M88.9 112h3.6"/>
<path d="M88.9 113.8h1.8M88.9 108.5h7.1M88.9 110.2h5.3M90.7 113.8h.1M90.7 119.1h.1M90.7 119.1h16M90.7 113.8v5.3M92.5 112h.1M92.5 117.3h.1M92.5 117.3h14.2M92.5 112v5.3M94.2 110.2h.1"/>
<path d="M94.2 113.8h.1M94.2 113.8h12.5M94.2 110.2v3.6M96 108.5h.1M96 112h.1M96 112h10.7M96 108.5v3.5M101.3 104.9h.1M101.3 104.9v1.8h-12.4M186.7 106.7h.1M186.7 110.2h.1M186.7 113.8h.1"/>
<path d="M186.7 117.3h.1M186.7 113.8h16M186.7 110.2h16M186.7 117.3h16M186.7 106.7h16M211.6 113.8h.1M211.6 106.7h.1M211.6 117.3h.1M211.6 110.2h.1M211.6 113.8h19.5M211.6 110.2h12.4M211.6 117.3h19.5"/>
<path d="M211.6 106.7h14.2M224 110.2h.1M224 112h.1M224 112h7.1M224 110.2v1.8M225.8 106.7h.1M225.8 108.5h.1M225.8 108.5h5.3M225.8 106.7v1.8M227.6 110.2h.1M227.6 115.6h.1M227.6 110.2h3.5"/>
<path d="M227.6 110.2v10.7M227.6 115.6h3.5M110.2 154.7h.1M110.2 156.5h.1M110.2 158.2h.1M110.2 158.2h8.9M110.2 156.5h8.9M110.2 154.7h8.9M128 158.2h.1M128 156.5h.1M128 154.7h.1M128 158.2h53.4"/>
<path d="M128 156.5h53.4M128 154.7h53.4M140.5 154.7h.1M140.5 154.7v21.3M145.8 156.5h.1M145.8 156.5v19.5M151.1 158.2h.1M151.1 158.2v17.8M179.6 151.1h.1M179.6 151.1v8.9M220.5 158.2h.1M220.5 156.5h.1"/>
<path d="M220.5 158.2h3.5M220.5 156.5h3.5M224 158.2h.1M224 156.5h.1M224 156.5v14.2M23.1 160h.1M23.1 161.8h.1M23.1 161.8h3.6M23.1 160v1.8M35.6 161.8h.1M35.6 161.8h14.2M39.1 168.9h.1"/>
<path d="M39.1 161.8h.1M39.1 161.8v1.8M39.1 168.9v3.6M49.8 168.9h.1M49.8 161.8h.1M49.8 160h.1M49.8 160v3.6M49.8 168.9v3.6M108.5 161.8h.1M108.5 170.7h.1M108.5 161.8h10.6M108.5 170.7h10.6"/>
<path d="M110.2 165.4h.1M110.2 167.1h.1M110.2 165.4h8.9M110.2 167.1h8.9M128 161.8h.1M128 167.1h.1M128 165.4h.1M128 170.7h.1M128 161.8h53.4M128 165.4h53.4M128 167.1h53.4M128 170.7h53.4"/>
<path d="M156.5 161.8h.1M156.5 161.8v14.2M161.8 165.4h.1M161.8 165.4v10.6M167.1 167.1h.1M167.1 167.1v8.9M172.5 170.7h.1M172.5 170.7v5.3M179.6 160h.1M179.6 163.6h.1M179.6 163.6v12.4M179.6 160h1.8"/>
<path d="M179.6 163.6h1.8M220.5 160h.1M220.5 161.8h.1M220.5 160h3.5M220.5 161.8h3.5M224 161.8h.1M224 160h.1M23.1 183.1h.1M23.1 181.4v1.7M23.1 183.1h10.7M33.8 183.1h.1M42.7 183.1h14.2"/>
<path d="M56.9 183.1h.1M140.5 184.9h.1M140.5 184.9v3.6M145.8 184.9h.1M145.8 184.9v3.6M151.1 184.9h.1M151.1 184.9v3.6M156.5 184.9h.1M156.5 184.9v3.6M161.8 184.9h.1M161.8 184.9v3.6M167.1 184.9h.1"/>
<path d="M167.1 184.9v3.6M172.5 184.9h.1M172.5 184.9v3.6"/>
</g>
<g fill="#f0f" stroke="#f0f" stroke-width=".17">
<circle cx="53.3" cy="85.3" r=".32"/>
<circle cx="224" cy="158.2" r=".32"/>
<circle cx="224" cy="160" r=".32"/>
<circle cx="224" cy="161.8" r=".32"/>
<circle cx="140.4" cy="154.7" r=".32"/>
<circle cx="145.8" cy="156.4" r=".32"/>
<circle cx="156.4" cy="161.8" r=".32"/>
<circle cx="151.1" cy="158.2" r=".32"/>
<circle cx="167.1" cy="167.1" r=".32"/>
<circle cx="161.8" cy="165.3" r=".32"/>
<circle cx="172.4" cy="170.7" r=".32"/>
<circle cx="49.8" cy="161.8" r=".32"/>
<circle cx="119.1" cy="94.2" r=".32"/>
<circle cx="119.1" cy="88.9" r=".32"/>
<circle cx="216.9" cy="90.7" r=".32"/>
<circle cx="177.8" cy="92.4" r=".32"/>
<circle cx="227.6" cy="115.5" r=".32"/>
<circle cx="78.2" cy="42.7" r=".32"/>
<circle cx="58.7" cy="42.7" r=".32"/>
<circle cx="78.2" cy="23.1" r=".32"/>
<circle cx="243.6" cy="30.2" r=".32"/>
<circle cx="238.2" cy="30.2" r=".32"/>
<circle cx="115.5" cy="39.1" r=".32"/>
<circle cx="124.4" cy="35.5" r=".32"/>
<circle cx="120.9" cy="23.1" r=".32"/>
<circle cx="39.1" cy="161.8" r=".32"/>
</g>
<g font-size="6.2">
<text x="7.1" y="12.3">RTC</text>
<text x="7.1" y="74.6">RS232 PORT</text>
<text x="7.1" y="142.1">SD Card</text>
</g>
<text font-size="2.8" fill="#00f" x="176" y="181.9">KLXES15AAA1 *7</text>
<g font-size="1.6">
<text x="61.9" y="17.4">2</text>
<text x="42.7" y="18.2">VCC_3V3_S3</text>
<text x="72.4" y="22.7">3</text>
<text x="115.6" y="18.9">VCC_1V8_S3</text>
<text x="46.2" y="28.8">BAT_RTC</text>
<text x="61.9" y="28.1">1</text>
<text x="80" y="29.9">C0402</text>
<text x="227.1" y="29.8">1</text>
<text x="240" y="26">BAT_RTC</text>
<text x="80" y="31.7">10V</text>
<text x="92.1" y="35.2">8</text>
<text x="109.7" y="35.2">7</text>
<text x="117.4" y="31.7">R0402</text>
<text x="126.2" y="31.7">R0402</text>
<text x="147.6" y="35.2">R0402</text>
<text x="227.1" y="33.4">2</text>
<text x="92.1" y="38.7">1</text>
<text x="109.7" y="38.7">3</text>
<text x="240" y="38.8">C0402</text>
<text x="240" y="40.6">50V</text>
<text x="67.2" y="42.3">1</text>
<text x="72.4" y="42.3">2</text>
<text x="92.1" y="42.3">2</text>
<text x="92.1" y="45.8">4</text>
<text x="109.7" y="45.8">5</text>
<text x="109.7" y="42.3">6</text>
<text x="60.5" y="49.4">C0402</text>
<text x="60.5" y="51.2">50V</text>
<text x="80" y="49.4">C0402</text>
<text x="80" y="51.2">50V</text>
<text x="49.8" y="81.4">VDD_3V3</text>
<text x="97.8" y="88.6">50V</text>
<text x="110.2" y="88.6">C0402</text>
<text x="55.1" y="92.1">C0402</text>
<text x="55.1" y="93.9">10V</text>
<text x="66.3" y="92.1">16</text>
<text x="84.8" y="92.1">15</text>
<text x="97.8" y="93.9">50V</text>
<text x="110.2" y="93.9">C0402</text>
<text x="67.2" y="101">3</text>
<text x="84.8" y="97.4">2</text>
<text x="84.8" y="101">5</text>
<text x="84.8" y="99.2">6</text>
<text x="53.3" y="104.6">C0402</text>
<text x="53.3" y="106.3">50V</text>
<text x="67.2" y="106.3">1</text>
<text x="84.8" y="106.3">4</text>
<text x="103.1" y="104.6">C0402</text>
<text x="103.1" y="106.3">50V</text>
<text x="215.2" y="106.3">R0603</text>
<text x="66.3" y="109.9">10</text>
<text x="66.3" y="113.4">11</text>
<text x="66.3" y="111.6">12</text>
<text x="67.2" y="108.1">9</text>
<text x="84.8" y="109.9">7</text>
<text x="84.8" y="108.1">8</text>
<text x="84.8" y="111.6">13</text>
<text x="84.8" y="113.4">14</text>
<text x="215.2" y="109.9">R0603</text>
<text x="215.2" y="113.5">R0603</text>
<text x="234.4" y="108.1">1</text>
<text x="234.4" y="109.9">2</text>
<text x="234.4" y="111.6">3</text>
<text x="234.4" y="113.4">4</text>
<text x="215.2" y="117">R0603</text>
<text x="234.4" y="115.2">5</text>
<text x="234.4" y="117">6</text>
<text x="174.3" y="149">VCC_3V3_SD</text>
<text x="133.4" y="154.3">R0402</text>
<text x="184.6" y="154.3">1</text>
<text x="18.1" y="157.6">VCC_3V3_S3</text>
<text x="44.8" y="157.6">VCC_3V3_SD</text>
<text x="133.4" y="156.1">R0402</text>
<text x="133.4" y="157.9">R0402</text>
<text x="133.4" y="161.5">R0402</text>
<text x="184.6" y="156.1">2</text>
<text x="184.6" y="157.9">3</text>
<text x="184.6" y="159.6">4</text>
<text x="184.6" y="161.4">5</text>
<text x="216.4" y="159.6">12</text>
<text x="216.4" y="157.9">11</text>
<text x="216.4" y="156.1">10</text>
<text x="216.4" y="161.4">13</text>
<text x="133.4" y="166.8">R0402</text>
<text x="133.4" y="165">R0402</text>
<text x="184.6" y="163.2">6</text>
<text x="184.6" y="165">7</text>
<text x="184.6" y="166.8">8</text>
<text x="28.4" y="168.6">R0402</text>
<text x="40.9" y="168.6">C0402</text>
<text x="40.9" y="170.3">10V</text>
<text x="51.6" y="168.6">C0402</text>
<text x="51.6" y="170.3">50V</text>
<text x="133.4" y="170.3">R0402</text>
<text x="184.6" y="170.3">9</text>
<text x="18.1" y="178.9">VCC_1V8_S3</text>
<text x="35.6" y="189.9">R0402</text>
<text x="252.7" y="186.5">东莞野火电子技术有限公司</text>
<text x="252.7" y="188.1">https://yehuosm.tmall.com</text>
<text x="238.6" y="197.4">Size</text>
<text x="238.8" y="192">Title</text>
<text x="244.5" y="197.6">Document Number</text>
<text x="252.7" y="194.2">野火_EBF RK3588S BTB底板</text>
<text x="283.6" y="197.4">Rev</text>
<text x="239" y="202.7">Date:</text>
<text x="239.3" y="199.3">A3</text>
<text x="244.8" y="202.7">Friday, May 30, 2025</text>
<text x="259.8" y="199.3">RTC/SD/RS232</text>
<text x="272.2" y="202.7">Sheet</text>
<text x="277.6" y="202.7">7</text>
<text x="280.9" y="202.7">of</text>
<text x="284.2" y="199.7">V0R3</text>
<text x="284.2" y="202.7">17</text>
</g>
<g font-size="1.6" fill="#004080">
<text x="64.9" y="18.5">2</text>
<text x="69.3" y="23.8">3</text>
<text x="64.9" y="29.2">1</text>
<text x="224" y="30.9">1</text>
<text x="224" y="34.5">2</text>
<text x="95.1" y="39.8">OSCI</text>
<text x="95.1" y="36.3">VDD</text>
<text x="101.1" y="36.3">CLKOUT</text>
<text x="105" y="39.8">INT</text>
<text x="95.1" y="43.4">OSCO</text>
<text x="95.1" y="46.9">VSS</text>
<text x="104.3" y="46.9">SDA</text>
<text x="104.5" y="43.4">SCL</text>
<text x="70.2" y="93.2">VCC</text>
<text x="79.1" y="93.2">GND</text>
<text x="80.7" y="98.5">V+</text>
<text x="81.1" y="100.3">V-</text>
<text x="70.2" y="107.4">C1+</text>
<text x="70.2" y="102.1">C1-</text>
<text x="79.7" y="107.4">C2+</text>
<text x="80.1" y="102.1">C2-</text>
<text x="70.2" y="109.2">R2OUT</text>
<text x="70.2" y="111">T2IN</text>
<text x="70.2" y="112.7">R1OUT</text>
<text x="77.4" y="111">T2OUT</text>
<text x="79" y="109.2">R2IN</text>
<text x="79" y="112.7">R1IN</text>
<text x="70.2" y="114.5">T1IN</text>
<text x="77.4" y="114.5">T1OUT</text>
<text x="187.6" y="155.4">DAT2</text>
<text x="187.6" y="157.2">CD/DAT3</text>
<text x="187.6" y="159">CMD</text>
<text x="187.6" y="160.7">VDD</text>
<text x="208.9" y="160.7">GND12</text>
<text x="208.9" y="159">GND11</text>
<text x="208.9" y="157.2">GND10</text>
<text x="187.6" y="162.5">CLK</text>
<text x="187.6" y="164.3">VSS</text>
<text x="187.6" y="166.1">DAT0</text>
<text x="187.6" y="167.9">DAT1</text>
<text x="208.9" y="162.5">GND13</text>
<text x="187.6" y="171.4">CD</text>
</g>
<g font-size="1.6" fill="#000080">
<text x="80" y="26.3">C49</text>
<text x="80" y="28.1">1uF</text>
<text x="117.4" y="28.1">R46</text>
<text x="117.4" y="29.9">10K</text>
<text x="126.2" y="28.1">R47</text>
<text x="126.2" y="29.9">10K</text>
<text x="64" y="31.7">D5</text>
<text x="64" y="33.4">BAT54C</text>
<text x="94.2" y="33.4">U8</text>
<text x="129.8" y="35.2">R48</text>
<text x="135.1" y="35.2">22R</text>
<text x="240" y="35.2">C50</text>
<text x="251.8" y="35.2">D6</text>
<text x="220.5" y="37">J8</text>
<text x="220.5" y="38.8">1.25T-2A</text>
<text x="240" y="37">0.1uF</text>
<text x="251.8" y="37.3">KLXES15AAA1</text>
<text x="60.5" y="45.9">C51</text>
<text x="60.5" y="47.7">18pF</text>
<text x="67.6" y="45.9">Y1</text>
<text x="67.6" y="47.7">32.768KHz</text>
<text x="80" y="45.9">C52</text>
<text x="80" y="47.7">18pF</text>
<text x="94.2" y="49.4">BM8563EMA</text>
<text x="55.1" y="88.6">C54</text>
<text x="94.2" y="88.6">C53</text>
<text x="104.9" y="88.6">0.1uF</text>
<text x="183.1" y="86.8">D7</text>
<text x="188.5" y="86.8">SMBJ15CA</text>
<text x="222.3" y="86.8">D8</text>
<text x="227.6" y="86.8">SMBJ15CA</text>
<text x="55.1" y="90.3">4.7uF</text>
<text x="71.1" y="90.3">U9</text>
<text x="94.2" y="93.9">C55</text>
<text x="104.9" y="93.9">0.1uF</text>
<text x="183.1" y="95.7">D9</text>
<text x="188.5" y="95.7">SMBJ15CA</text>
<text x="222.3" y="93.9">D10</text>
<text x="227.6" y="93.9">SMBJ15CA</text>
<text x="53.3" y="101">C56</text>
<text x="103.1" y="101">C57</text>
<text x="53.3" y="102.8">0.1uF</text>
<text x="103.1" y="102.8">0.1uF</text>
<text x="199.1" y="106.3">R49</text>
<text x="211.6" y="106.3">0R</text>
<text x="236.5" y="106.3">J9</text>
<text x="199.1" y="109.9">R50</text>
<text x="199.1" y="113.5">R51</text>
<text x="211.6" y="109.9">0R</text>
<text x="211.6" y="113.5">0R</text>
<text x="71.1" y="117">SIT3232EESE</text>
<text x="199.1" y="117">R52</text>
<text x="211.6" y="117">0R</text>
<text x="236.5" y="120.6">CON6</text>
<text x="188.5" y="147.2">J10</text>
<text x="115.6" y="154.3">R53</text>
<text x="128" y="154.3">22R</text>
<text x="115.6" y="156.1">R54</text>
<text x="115.6" y="157.9">R55</text>
<text x="115.6" y="161.5">R57</text>
<text x="128" y="156.1">22R</text>
<text x="128" y="157.9">22R</text>
<text x="128" y="161.5">22R</text>
<text x="28.4" y="165">R56</text>
<text x="28.4" y="166.8">0R</text>
<text x="40.9" y="165">C58</text>
<text x="40.9" y="166.8">4.7uF</text>
<text x="51.6" y="165">C59</text>
<text x="51.6" y="166.8">0.1uF</text>
<text x="115.6" y="166.8">R59</text>
<text x="115.6" y="165">R58</text>
<text x="128" y="166.8">22R</text>
<text x="128" y="165">22R</text>
<text x="115.6" y="170.3">R60</text>
<text x="128" y="170.3">100R</text>
<text x="211.6" y="173.9">TF_Card</text>
<text x="141.1" y="174.2" transform="rotate(90 141.1 174.2)">D11</text>
<text x="146.4" y="174.2" transform="rotate(90 146.4 174.2)">D12</text>
<text x="151.8" y="174.2" transform="rotate(90 151.8 174.2)">D13</text>
<text x="157.1" y="174.2" transform="rotate(90 157.1 174.2)">D14</text>
<text x="162.4" y="174.2" transform="rotate(90 162.4 174.2)">D15</text>
<text x="167.8" y="174.2" transform="rotate(90 167.8 174.2)">D16</text>
<text x="173.1" y="174.2" transform="rotate(90 173.1 174.2)">D17</text>
<text x="35.6" y="186.4">R61</text>
<text x="35.6" y="188.1">10K</text>
</g>
<g font-size="1.6" fill="#00f">
<text x="154.7" y="35.1">GPIO0_B2</text>
<text x="154.7" y="38.6">GPIO0_B0</text>
</g>
<g font-size="1.6" fill="#f00">
<text x="169.1" y="36.3">RTC_32K_IN</text>
<text x="169.1" y="39.8">RTC_INT</text>
<text x="183.7" y="36.3">[5]</text>
<text x="183.7" y="39.8">[5]</text>
<text x="169.3" y="43.2">I2C0_SCL_M2</text>
<text x="169.3" y="46.8">I2C0_SDA_M2</text>
<text x="183.7" y="43.2">[5]</text>
<text x="183.7" y="46.8">[5]</text>
<text x="201.3" y="83">RXD2_232</text>
<text x="240.4" y="83">RXD1_232</text>
<text x="201.3" y="91.9">TXD2_232</text>
<text x="240.4" y="90.1">TXD1_232</text>
<text x="187" y="106.1">RXD2_232</text>
<text x="28.8" y="112.7">[5]</text>
<text x="34.3" y="112.7">UART0_RX_M0</text>
<text x="98.1" y="111.5">RXD2_232</text>
<text x="98.1" y="113.2">TXD2_232</text>
<text x="187" y="109.7">TXD2_232</text>
<text x="187" y="113.2">RXD1_232</text>
<text x="28.8" y="114.3">[5]</text>
<text x="28.8" y="119.7">[5]</text>
<text x="28.8" y="118.1">[5]</text>
<text x="34.3" y="114.3">UART0_TX_M0</text>
<text x="34.3" y="119.7">UART9_TX_M2</text>
<text x="34.3" y="118.1">UART9_RX_M2</text>
<text x="98.1" y="116.8">RXD1_232</text>
<text x="98.1" y="118.6">TXD1_232</text>
<text x="187" y="116.8">TXD1_232</text>
<text x="89.2" y="155.1">[5]</text>
<text x="94.8" y="155.1">SDMMC_D2</text>
<text x="89.2" y="156.8">[5]</text>
<text x="89.2" y="158.6">[5]</text>
<text x="94.8" y="156.8">SDMMC_D3</text>
<text x="94.8" y="158.6">SDMMC_CMD</text>
<text x="89.2" y="162.2">[5]</text>
<text x="89.2" y="165.7">[5]</text>
<text x="89.2" y="167.5">[5]</text>
<text x="94.8" y="162.2">SDMMC_CLK</text>
<text x="94.8" y="165.7">SDMMC_D0</text>
<text x="94.8" y="167.5">SDMMC_D1</text>
<text x="89.2" y="171.1">[5]</text>
<text x="94.8" y="171.1">SDMMC_DET</text>
<text x="46.6" y="182.6">SDMMC_DET</text>
</g>
<g font-size="1.3">
<text x="30.8" y="1.3">5</text>
<text x="88.8" y="1.3">4</text>
<text x="146.9" y="1.3">3</text>
<text x="205" y="1.3">2</text>
<text x="263.1" y="1.3">1</text>
<text x=".5" y="28.4">D</text>
<text x="292.6" y="28.4">D</text>
<text x=".5" y="79.5">C</text>
<text x="292.6" y="79.5">C</text>
<text x=".5" y="130.6">B</text>
<text x="292.6" y="130.6">B</text>
<text x=".5" y="181.7">A</text>
<text x="292.6" y="181.7">A</text>
<text x="30.8" y="207.4">5</text>
<text x="88.8" y="207.4">4</text>
<text x="146.9" y="207.4">3</text>
<text x="205" y="207.4">2</text>
<text x="263.1" y="207.4">1</text>
</g>
</svg>
